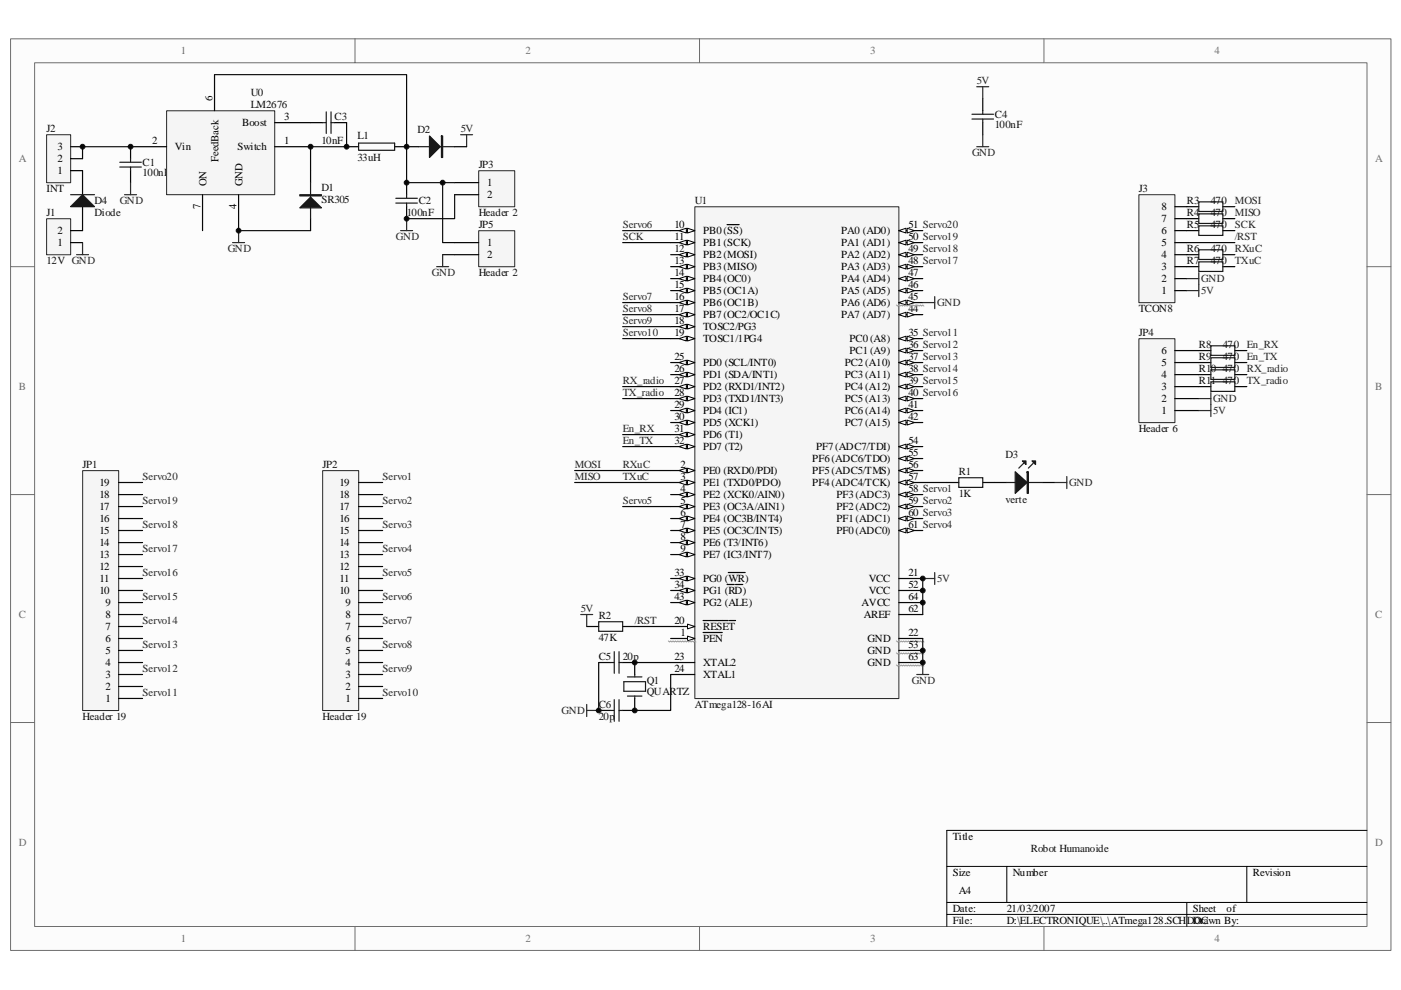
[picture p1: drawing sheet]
<svg xmlns="http://www.w3.org/2000/svg" width="297mm" height="210mm" viewBox="0 0 297 210" stroke-linecap="round" stroke-linejoin="round" font-family="sans-serif">
<path d="M2.3 8.3h292.6v193.3h-292.6z" fill="#fcfcfc"/>
<path d="M2.2 8.2h292.7v193.4h-292.7z" fill="none" stroke="#6e6e6e" stroke-width=".21"/>
<path d="M7.4 13.3h282.4v183.2h-282.4z" fill="#fcfcfc"/>
<g fill="none" stroke="#6e6e6e" stroke-width=".21">
<path d="M7.3 13.3h282.5v183.2h-282.5zM75.3 8.2v5.1M148.3 8.2v5.1M221.3 8.2v5.1M2.2 56.6h5.1M289.8 56.6h5.1M2.2 104.9h5.1M289.8 104.9h5.1M2.2 153.2h5.1M289.8 153.2h5.1M75.3 196.5v5.1M148.3 196.5v5.1"/>
<path d="M221.3 196.5v5.1"/>
</g>
<path d="M289.8 176.1h-89.1v20.4M200.7 183.8h89.1M200.7 191.4h89.1M200.7 194h89.1M213.5 183.8v7.6M251.6 191.4v5.1M264.3 183.8v7.6" fill="none" stroke="#000" stroke-width=".21"/>
<path d="M27.7 31.1v2.6M27.7 36.2v2.5M86.2 38.7v2.6M208.4 20.9v2.6M208.4 26v2.6M86.2 43.8v2.6M210.9 102.3h2.6M221.1 102.3h2.5" fill="none" stroke="#000" stroke-width=".25"/>
<g fill="none" stroke="#1c1c1c" stroke-width=".25">
<path d="M25.4 34.4h4.6M25.4 35.4h4.6M27.7 33.7v.7M27.7 35.4v.8M206.1 24.2h4.5M206.1 25.3h4.5M208.4 23.5v.7M208.4 25.3v.7M83.9 42.1h4.6M83.9 43.1h4.6M86.2 41.3v.8M86.2 43.1v.7"/>
<path d="M217 98.3l-1 1M219.1 98.3l-1.1 1M213.5 102.3h7.6"/>
</g>
<g fill="#1c1c1c" stroke="#1c1c1c" stroke-width=".25">
<path d="M215.2 100.1l2.6 2.2-2.6 2.3z"/>
<path d="M218.8 97.8h.8v.7z"/>
<path d="M216.8 97.8h.7v.7z"/>
<path d="M217.8 100.1h.2v4.5h-.2z" fill-rule="evenodd"/>
</g>
<g fill="none" stroke="#262626" stroke-width=".25">
<path d="M207.1 18.4h2.5M208.4 18.4v2.5M27.7 38.7v2.6M97.7 28.6h2.5M98.9 28.6v2.5M207.1 31.1h2.5M208.4 28.6v2.5M26.4 41.3h2.6M49.3 51.5h2.6M50.6 48.9v2.6M84.9 48.9h2.6M86.2 46.4v2.5"/>
<path d="M223.6 102.3h2.6M226.2 101.1v2.5"/>
</g>
<path d="M35.3 23.5h22.9v17.8h-22.9z" fill="#f5f5f5"/>
<path d="M35.3 23.5h22.9v17.8h-22.9z" fill="none" stroke="#262626" stroke-width=".21"/>
<g fill="none" stroke="#000" stroke-width=".25">
<path d="M45.5 15.8v7.7M27.7 31.1h7.6M58.2 31.1h7.6M58.2 26h10.2M65.8 36.2v2.5M70.9 26h2.6M73.5 31.1h2.5M83.7 31.1h5M96.4 31.1h2.5M42.9 41.3v7.6M50.6 41.3v7.6M65.8 46.4v2.5"/>
<path d="M200.7 102.3h2.6M208.4 102.3h2.5M126.9 140.5h2.6M126.9 150.7h2.6M132 140.5h2.6v2.6M134.6 148.1v2.6h-2.6"/>
</g>
<g fill="none" stroke="#1c1c1c" stroke-width=".25">
<path d="M65.8 38.7v7.7M68.4 26h.8M69.2 23.7v4.6M70.2 26h.7M70.2 23.7v4.6M76 30.4h7.7v1.5h-7.7zM88.7 31.1h7.7M203.3 101.3h5.1v2.1h-5.1zM130.2 138.2v4.6M131.3 138.2v4.6M129.5 140.5h.7M129.5 150.7h.7"/>
<path d="M130.2 148.4v4.6M131.3 148.4v4.6M131.3 140.5h.7M131.3 150.7h.7M132.3 144.6h4.6v2h-4.6zM133 147.6h3.1M133 143.6h3.1M134.6 143.1v.5M134.6 147.6v.5"/>
</g>
<g fill="#1c1c1c" stroke="#1c1c1c" stroke-width=".25">
<path d="M63.6 44.1l2.2-2.3 2.4 2.3z"/>
<path d="M91.1 28.8l2.2 2.3-2.2 2.3z"/>
<path d="M63.6 41.3h4.6v.3h-4.6z" fill-rule="evenodd"/>
<path d="M93.6 28.8h.2v4.6h-.2z" fill-rule="evenodd"/>
</g>
<path d="M73.5 26v5.1h-7.7v5.1M50.6 48.9h15.2M132 48.9h10.2M132 64.2h10.2M132 66.7h10.2M132 107.4h10.2" fill="none" stroke="#0e0e0e" stroke-width=".25"/>
<path d="M124.4 149.4v2.6M124.4 150.7h2.5" fill="none" stroke="#262626" stroke-width=".25"/>
<path d="M9.9 46.4h5.1v7.6h-5.1z" fill="#f5f5f5"/>
<path d="M9.9 46.4h5.1v7.6h-5.1z" fill="none" stroke="#262626" stroke-width=".21"/>
<path d="M17.5 36.2v5.1M15 51.5h2.5M17.5 43.8v5.1h-2.5" fill="none" stroke="#000" stroke-width=".25"/>
<path d="M16.2 54h2.6M17.5 51.5v2.5" fill="none" stroke="#262626" stroke-width=".25"/>
<path d="M15 43.8l2.5-2.5 2.5 2.5z" fill="#1c1c1c" stroke="#1c1c1c" stroke-width=".25"/>
<path d="M15 41.3h5" fill="none" stroke="#1c1c1c" stroke-width=".25"/>
<path d="M9.9 28.6h5.1v10.2h-5.1z" fill="#f5f5f5"/>
<path d="M9.9 28.6h5.1v10.2h-5.1z" fill="none" stroke="#262626" stroke-width=".21"/>
<path d="M15 36.2h2.5M15 33.7h2.5M15 31.1h2.5" fill="none" stroke="#000" stroke-width=".25"/>
<path d="M27.7 31.1h-10.2v2.6" fill="none" stroke="#0e0e0e" stroke-width=".25"/>
<path d="M17.5 99.8h7.7v50.9h-7.7z" fill="#f5f5f5"/>
<path d="M17.5 99.8h7.7v50.9h-7.7z" fill="none" stroke="#262626" stroke-width=".21"/>
<g fill="none" stroke="#000" stroke-width=".25">
<path d="M25.1 117.6h5.1M25.1 115.1h5.1M25.1 112.5h5.1M25.1 110h5.1M25.1 107.4h5.1M25.1 104.9h5.1M25.1 102.3h5.1M25.1 138h5.1M25.1 135.4h5.1M25.1 132.9h5.1M25.1 130.3h5.1M25.1 127.8h5.1"/>
<path d="M25.1 125.2h5.1M25.1 122.7h5.1M25.1 120.2h5.1M25.1 148.1h5.1M25.1 145.6h5.1M25.1 143.1h5.1M25.1 140.5h5.1"/>
</g>
<path d="M68.4 99.8h7.6v50.9h-7.6z" fill="#f5f5f5"/>
<path d="M68.4 99.8h7.6v50.9h-7.6z" fill="none" stroke="#262626" stroke-width=".21"/>
<g fill="none" stroke="#000" stroke-width=".25">
<path d="M76 117.6h5.1M76 115.1h5.1M76 112.5h5.1M76 110h5.1M76 107.4h5.1M76 104.9h5.1M76 102.3h5.1M76 138h5.1M76 135.4h5.1M76 132.9h5.1M76 130.3h5.1M76 127.8h5.1"/>
<path d="M76 125.2h5.1M76 122.7h5.1M76 120.2h5.1M76 148.1h5.1M76 145.6h5.1M76 143.1h5.1M76 140.5h5.1"/>
</g>
<path d="M101.5 36.2h7.6v7.7h-7.6z" fill="#f5f5f5"/>
<path d="M101.5 36.2h7.6v7.7h-7.6z" fill="none" stroke="#262626" stroke-width=".21"/>
<path d="M96.4 38.7h5.1M96.4 41.3h5.1" fill="none" stroke="#000" stroke-width=".25"/>
<path d="M45.5 15.8h40.7v22.9h10.2M96.4 41.3v5.1h-10.2" fill="none" stroke="#0e0e0e" stroke-width=".25"/>
<path d="M241.5 41.3h7.6v22.9h-7.6z" fill="#f5f5f5"/>
<path d="M241.5 41.3h7.6v22.9h-7.6z" fill="none" stroke="#262626" stroke-width=".21"/>
<path d="M249.1 59.1h2.5M249.1 56.6h2.5M249.1 54h2.5M249.1 51.5h2.5M249.1 48.9h2.5M249.1 46.4h2.5M249.1 43.8h2.5M249.1 61.6h2.5M124.4 132.9h2.5M132 132.9h2.6" fill="none" stroke="#000" stroke-width=".25"/>
<path d="M251.6 59.1h2.6M254.2 57.8v5.1M251.6 61.6h2.6M123.1 130.3h2.6M124.4 130.3v2.6" fill="none" stroke="#262626" stroke-width=".25"/>
<path d="M132 51.5h10.2M121.8 99.8h20.4M121.8 102.3h20.4M134.6 132.9h7.6" fill="none" stroke="#0e0e0e" stroke-width=".25"/>
<path d="M126.9 131.9h5.1v2h-5.1z" fill="none" stroke="#1c1c1c" stroke-width=".25"/>
<path d="M241.5 71.9h7.6v17.7h-7.6z" fill="#f5f5f5"/>
<path d="M241.5 71.8h7.6v17.8h-7.6z" fill="none" stroke="#262626" stroke-width=".21"/>
<path d="M249.1 79.5h5.1M249.1 76.9h5.1M249.1 74.4h5.1M249.1 87.1h5.1M249.1 84.5h5.1M249.1 82h5.1" fill="none" stroke="#000" stroke-width=".25"/>
<path d="M254.2 87.1h2.5M254.2 84.5h2.5M256.7 83.3v5" fill="none" stroke="#262626" stroke-width=".25"/>
<path d="M101.5 49h7.6v7.6h-7.6z" fill="#f5f5f5"/>
<path d="M101.5 48.9h7.6v7.7h-7.6z" fill="none" stroke="#262626" stroke-width=".21"/>
<path d="M96.4 51.5h5.1M96.4 54h5.1" fill="none" stroke="#000" stroke-width=".25"/>
<path d="M92.6 56.6h2.5M93.8 54v2.6" fill="none" stroke="#262626" stroke-width=".25"/>
<path d="M93.8 38.7v12.8h2.6M93.8 54h2.6M132 92.2h10.2M132 94.7h10.2" fill="none" stroke="#0e0e0e" stroke-width=".25"/>
<path d="M147.3 43.9h43.3v104.3h-43.3z" fill="#f5f5f5"/>
<path d="M147.3 43.9h43.3v104.3h-43.3z" fill="none" stroke="#262626" stroke-width=".21"/>
<path d="M142.2 135.4h5.1" fill="none" stroke="#000" stroke-width=".25"/>
<path d="M145.8 134.9l1.5 .5-1.5 .5z" fill="#fcfcfc" stroke="#000" stroke-width=".21"/>
<path d="M142.2 99.8h5.1M149.1 134.2h4" fill="none" stroke="#000" stroke-width=".25"/>
<path d="M141.7 135.9l.2 .3 .3-.3 .2 .3 .3-.3 .3 .3 .2-.3 .3 .3 .2-.3 .3 .3 .2-.3 .3 .3 .2-.3 .3 .3 .3-.3 .2 .3 .3-.3 .2 .3 .3-.3 .2 .3 .3-.3 .2 .3 .3-.3 .2 .3" fill="none" stroke="#9f9f9f" stroke-width=".21"/>
<g fill="#fcfcfc" stroke="#000" stroke-width=".21">
<path d="M145.8 99.3l1.5 .5-1.5 .5z"/>
<path d="M144 99.8l1.5-.5v1z"/>
</g>
<path d="M142.2 102.3h5.1" fill="none" stroke="#000" stroke-width=".25"/>
<g fill="#fcfcfc" stroke="#000" stroke-width=".21">
<path d="M145.8 101.8l1.5 .5-1.5 .6z"/>
<path d="M144 102.3l1.5-.5v1.1z"/>
</g>
<path d="M142.2 104.9h5.1" fill="none" stroke="#000" stroke-width=".25"/>
<g fill="#fcfcfc" stroke="#000" stroke-width=".21">
<path d="M145.8 104.4l1.5 .5-1.5 .5z"/>
<path d="M144 104.9l1.5-.5v1z"/>
</g>
<path d="M142.2 107.4h5.1" fill="none" stroke="#000" stroke-width=".25"/>
<g fill="#fcfcfc" stroke="#000" stroke-width=".21">
<path d="M145.8 106.9l1.5 .5-1.5 .5z"/>
<path d="M144 107.4l1.5-.5v1z"/>
</g>
<path d="M142.2 110h5.1" fill="none" stroke="#000" stroke-width=".25"/>
<g fill="#fcfcfc" stroke="#000" stroke-width=".21">
<path d="M145.8 109.5l1.5 .5-1.5 .5z"/>
<path d="M144 110l1.5-.5v1z"/>
</g>
<path d="M142.2 112.5h5.1" fill="none" stroke="#000" stroke-width=".25"/>
<g fill="#fcfcfc" stroke="#000" stroke-width=".21">
<path d="M145.8 112l1.5 .5-1.5 .5z"/>
<path d="M144 112.5l1.5-.5v1z"/>
</g>
<path d="M142.2 115.1h5.1" fill="none" stroke="#000" stroke-width=".25"/>
<g fill="#fcfcfc" stroke="#000" stroke-width=".21">
<path d="M145.8 114.6l1.5 .5-1.5 .5z"/>
<path d="M144 115.1l1.5-.5v1z"/>
</g>
<path d="M142.2 117.6h5.1" fill="none" stroke="#000" stroke-width=".25"/>
<g fill="#fcfcfc" stroke="#000" stroke-width=".21">
<path d="M145.8 117.1l1.5 .5-1.5 .5z"/>
<path d="M144 117.6l1.5-.5v1z"/>
</g>
<path d="M142.2 48.9h5.1" fill="none" stroke="#000" stroke-width=".25"/>
<g fill="#fcfcfc" stroke="#000" stroke-width=".21">
<path d="M145.8 48.4l1.5 .5-1.5 .5z"/>
<path d="M144 48.9l1.5-.5v1z"/>
</g>
<path d="M142.2 51.5h5.1M154.2 47.6h2.5" fill="none" stroke="#000" stroke-width=".25"/>
<g fill="#fcfcfc" stroke="#000" stroke-width=".21">
<path d="M145.8 50.9l1.5 .6-1.5 .5z"/>
<path d="M144 51.5l1.5-.6v1.1z"/>
</g>
<path d="M142.2 54h5.1" fill="none" stroke="#000" stroke-width=".25"/>
<g fill="#fcfcfc" stroke="#000" stroke-width=".21">
<path d="M145.8 53.5l1.5 .5-1.5 .5z"/>
<path d="M144 54l1.5-.5v1z"/>
</g>
<path d="M142.2 56.6h5.1" fill="none" stroke="#000" stroke-width=".25"/>
<g fill="#fcfcfc" stroke="#000" stroke-width=".21">
<path d="M145.8 56l1.5 .6-1.5 .5z"/>
<path d="M144 56.6l1.5-.6v1.1z"/>
</g>
<path d="M142.2 59.1h5.1" fill="none" stroke="#000" stroke-width=".25"/>
<g fill="#fcfcfc" stroke="#000" stroke-width=".21">
<path d="M145.8 58.6l1.5 .5-1.5 .5z"/>
<path d="M144 59.1l1.5-.5v1z"/>
</g>
<path d="M142.2 61.6h5.1" fill="none" stroke="#000" stroke-width=".25"/>
<g fill="#fcfcfc" stroke="#000" stroke-width=".21">
<path d="M145.8 61.1l1.5 .5-1.5 .5z"/>
<path d="M144 61.6l1.5-.5v1z"/>
</g>
<path d="M142.2 64.2h5.1" fill="none" stroke="#000" stroke-width=".25"/>
<g fill="#fcfcfc" stroke="#000" stroke-width=".21">
<path d="M145.8 63.7l1.5 .5-1.5 .5z"/>
<path d="M144 64.2l1.5-.5v1z"/>
</g>
<path d="M142.2 66.7h5.1" fill="none" stroke="#000" stroke-width=".25"/>
<g fill="#fcfcfc" stroke="#000" stroke-width=".21">
<path d="M145.8 66.2l1.5 .5-1.5 .5z"/>
<path d="M144 66.7l1.5-.5v1z"/>
</g>
<path d="M142.2 69.3h5.1" fill="none" stroke="#000" stroke-width=".25"/>
<g fill="#fcfcfc" stroke="#000" stroke-width=".21">
<path d="M145.8 68.8l1.5 .5-1.5 .5z"/>
<path d="M144 69.3l1.5-.5v1z"/>
</g>
<path d="M142.2 71.8h5.1" fill="none" stroke="#000" stroke-width=".25"/>
<g fill="#fcfcfc" stroke="#000" stroke-width=".21">
<path d="M145.8 71.3l1.5 .5-1.5 .5z"/>
<path d="M144 71.8l1.5-.5v1z"/>
</g>
<path d="M142.2 132.9h5.1" fill="none" stroke="#000" stroke-width=".25"/>
<path d="M145.8 132.4l1.5 .5-1.5 .5z" fill="#fcfcfc" stroke="#000" stroke-width=".21"/>
<path d="M142.2 76.9h5.1M149.1 131.6h5.3M154.7 131.6h1.3M190.6 122.7h5M190.6 135.4h5M142.2 140.5h5.1M142.2 143.1h5.1" fill="none" stroke="#000" stroke-width=".25"/>
<path d="M190.1 135.9l.2 .3 .3-.3 .2 .3 .3-.3 .2 .3 .3-.3 .2 .3 .3-.3 .2 .3 .3-.3 .2 .3 .3-.3 .3 .3 .2-.3 .3 .3 .2-.3 .3 .3 .2-.3 .3 .3 .2-.3 .3 .3 .2-.3 .3 .3" fill="none" stroke="#9f9f9f" stroke-width=".21"/>
<g fill="#fcfcfc" stroke="#000" stroke-width=".21">
<path d="M145.8 76.4l1.5 .5-1.5 .5z"/>
<path d="M144 76.9l1.5-.5v1z"/>
</g>
<path d="M142.2 79.5h5.1" fill="none" stroke="#000" stroke-width=".25"/>
<g fill="#fcfcfc" stroke="#000" stroke-width=".21">
<path d="M145.8 79l1.5 .5-1.5 .5z"/>
<path d="M144 79.5l1.5-.5v1z"/>
</g>
<path d="M142.2 82h5.1" fill="none" stroke="#000" stroke-width=".25"/>
<g fill="#fcfcfc" stroke="#000" stroke-width=".21">
<path d="M145.8 81.5l1.5 .5-1.5 .5z"/>
<path d="M144 82l1.5-.5v1z"/>
</g>
<path d="M142.2 84.5h5.1" fill="none" stroke="#000" stroke-width=".25"/>
<g fill="#fcfcfc" stroke="#000" stroke-width=".21">
<path d="M145.8 84l1.5 .5-1.5 .5z"/>
<path d="M144 84.5l1.5-.5v1z"/>
</g>
<path d="M142.2 87.1h5.1" fill="none" stroke="#000" stroke-width=".25"/>
<g fill="#fcfcfc" stroke="#000" stroke-width=".21">
<path d="M145.8 86.6l1.5 .5-1.5 .5z"/>
<path d="M144 87.1l1.5-.5v1z"/>
</g>
<path d="M142.2 89.6h5.1" fill="none" stroke="#000" stroke-width=".25"/>
<g fill="#fcfcfc" stroke="#000" stroke-width=".21">
<path d="M145.8 89.1l1.5 .5-1.5 .5z"/>
<path d="M144 89.6l1.5-.5v1z"/>
</g>
<path d="M142.2 92.2h5.1" fill="none" stroke="#000" stroke-width=".25"/>
<g fill="#fcfcfc" stroke="#000" stroke-width=".21">
<path d="M145.8 91.7l1.5 .5-1.5 .5z"/>
<path d="M144 92.2l1.5-.5v1z"/>
</g>
<path d="M142.2 94.7h5.1" fill="none" stroke="#000" stroke-width=".25"/>
<g fill="#fcfcfc" stroke="#000" stroke-width=".21">
<path d="M145.8 94.2l1.5 .5-1.5 .5z"/>
<path d="M144 94.7l1.5-.5v1z"/>
</g>
<path d="M142.2 122.7h5.1" fill="none" stroke="#000" stroke-width=".25"/>
<g fill="#fcfcfc" stroke="#000" stroke-width=".21">
<path d="M145.8 122.2l1.5 .5-1.5 .5z"/>
<path d="M144 122.7l1.5-.5v1z"/>
</g>
<path d="M142.2 125.2h5.1M154.4 121.4h3.6" fill="none" stroke="#000" stroke-width=".25"/>
<g fill="#fcfcfc" stroke="#000" stroke-width=".21">
<path d="M145.8 124.7l1.5 .5-1.5 .6z"/>
<path d="M144 125.2l1.5-.5v1.1z"/>
</g>
<path d="M190.6 71.8h5M154.2 124h1.5M156 124h1.5" fill="none" stroke="#000" stroke-width=".25"/>
<g fill="#fcfcfc" stroke="#000" stroke-width=".21">
<path d="M190.6 71.8l1.5-.5v1z"/>
<path d="M192.3 71.3l1.6 .5-1.6 .5z"/>
</g>
<path d="M190.6 74.4h5" fill="none" stroke="#000" stroke-width=".25"/>
<g fill="#fcfcfc" stroke="#000" stroke-width=".21">
<path d="M190.6 74.4l1.5-.5v1z"/>
<path d="M192.3 73.9l1.6 .5-1.6 .5z"/>
</g>
<path d="M190.6 76.9h5" fill="none" stroke="#000" stroke-width=".25"/>
<g fill="#fcfcfc" stroke="#000" stroke-width=".21">
<path d="M190.6 76.9l1.5-.5v1z"/>
<path d="M192.3 76.4l1.6 .5-1.6 .5z"/>
</g>
<path d="M190.6 79.5h5" fill="none" stroke="#000" stroke-width=".25"/>
<g fill="#fcfcfc" stroke="#000" stroke-width=".21">
<path d="M190.6 79.5l1.5-.5v1z"/>
<path d="M192.3 79l1.6 .5-1.6 .5z"/>
</g>
<path d="M190.6 82h5" fill="none" stroke="#000" stroke-width=".25"/>
<g fill="#fcfcfc" stroke="#000" stroke-width=".21">
<path d="M190.6 82l1.5-.5v1z"/>
<path d="M192.3 81.5l1.6 .5-1.6 .5z"/>
</g>
<path d="M190.6 84.5h5" fill="none" stroke="#000" stroke-width=".25"/>
<g fill="#fcfcfc" stroke="#000" stroke-width=".21">
<path d="M190.6 84.5l1.5-.5v1z"/>
<path d="M192.3 84l1.6 .5-1.6 .5z"/>
</g>
<path d="M190.6 87.1h5" fill="none" stroke="#000" stroke-width=".25"/>
<g fill="#fcfcfc" stroke="#000" stroke-width=".21">
<path d="M190.6 87.1l1.5-.5v1z"/>
<path d="M192.3 86.6l1.6 .5-1.6 .5z"/>
</g>
<path d="M190.6 89.6h5" fill="none" stroke="#000" stroke-width=".25"/>
<g fill="#fcfcfc" stroke="#000" stroke-width=".21">
<path d="M190.6 89.6l1.5-.5v1z"/>
<path d="M192.3 89.1l1.6 .5-1.6 .5z"/>
</g>
<path d="M142.2 127.8h5.1" fill="none" stroke="#000" stroke-width=".25"/>
<g fill="#fcfcfc" stroke="#000" stroke-width=".21">
<path d="M145.8 127.3l1.5 .5-1.5 .5z"/>
<path d="M144 127.8l1.5-.5v1z"/>
</g>
<path d="M190.6 66.7h5" fill="none" stroke="#000" stroke-width=".25"/>
<g fill="#fcfcfc" stroke="#000" stroke-width=".21">
<path d="M190.6 66.7l1.5-.5v1z"/>
<path d="M192.3 66.2l1.6 .5-1.6 .5z"/>
</g>
<path d="M190.6 64.2h5" fill="none" stroke="#000" stroke-width=".25"/>
<g fill="#fcfcfc" stroke="#000" stroke-width=".21">
<path d="M190.6 64.2l1.5-.5v1z"/>
<path d="M192.3 63.7l1.6 .5-1.6 .5z"/>
</g>
<path d="M190.1 64.7l.2 .2 .3-.2 .2 .2 .3-.2 .2 .2 .3-.2 .2 .2 .3-.2 .2 .2 .3-.2 .2 .2 .3-.2 .3 .2 .2-.2 .3 .2 .2-.2 .3 .2 .2-.2 .3 .2 .2-.2 .3 .2 .2-.2 .3 .2" fill="none" stroke="#9f9f9f" stroke-width=".21"/>
<path d="M190.6 61.6h5" fill="none" stroke="#000" stroke-width=".25"/>
<g fill="#fcfcfc" stroke="#000" stroke-width=".21">
<path d="M190.6 61.6l1.5-.5v1z"/>
<path d="M192.3 61.1l1.6 .5-1.6 .5z"/>
</g>
<path d="M190.6 59.1h5" fill="none" stroke="#000" stroke-width=".25"/>
<g fill="#fcfcfc" stroke="#000" stroke-width=".21">
<path d="M190.6 59.1l1.5-.5v1z"/>
<path d="M192.3 58.6l1.6 .5-1.6 .5z"/>
</g>
<path d="M190.6 56.6h5" fill="none" stroke="#000" stroke-width=".25"/>
<g fill="#fcfcfc" stroke="#000" stroke-width=".21">
<path d="M190.6 56.6l1.5-.6v1.1z"/>
<path d="M192.3 56l1.6 .6-1.6 .5z"/>
</g>
<path d="M190.6 54h5" fill="none" stroke="#000" stroke-width=".25"/>
<g fill="#fcfcfc" stroke="#000" stroke-width=".21">
<path d="M190.6 54l1.5-.5v1z"/>
<path d="M192.3 53.5l1.6 .5-1.6 .5z"/>
</g>
<path d="M190.6 51.5h5" fill="none" stroke="#000" stroke-width=".25"/>
<g fill="#fcfcfc" stroke="#000" stroke-width=".21">
<path d="M190.6 51.5l1.5-.6v1.1z"/>
<path d="M192.3 50.9l1.6 .6-1.6 .5z"/>
</g>
<path d="M190.6 48.9h5" fill="none" stroke="#000" stroke-width=".25"/>
<g fill="#fcfcfc" stroke="#000" stroke-width=".21">
<path d="M190.6 48.9l1.5-.5v1z"/>
<path d="M192.3 48.4l1.6 .5-1.6 .5z"/>
</g>
<path d="M190.6 94.7h5M190.6 125.2h5M190.6 138h5" fill="none" stroke="#000" stroke-width=".25"/>
<path d="M190.1 138.5l.2 .2 .3-.2 .2 .2 .3-.2 .2 .2 .3-.2 .2 .2 .3-.2 .2 .2 .3-.2 .2 .2 .3-.2 .3 .2 .2-.2 .3 .2 .2-.2 .3 .2 .2-.2 .3 .2 .2-.2 .3 .2 .2-.2 .3 .2" fill="none" stroke="#9f9f9f" stroke-width=".21"/>
<g fill="#fcfcfc" stroke="#000" stroke-width=".21">
<path d="M190.6 94.7l1.5-.5v1z"/>
<path d="M192.3 94.2l1.6 .5-1.6 .5z"/>
</g>
<path d="M190.6 97.3h5" fill="none" stroke="#000" stroke-width=".25"/>
<g fill="#fcfcfc" stroke="#000" stroke-width=".21">
<path d="M190.6 97.3l1.5-.5v1z"/>
<path d="M192.3 96.8l1.6 .5-1.6 .5z"/>
</g>
<path d="M190.6 99.8h5" fill="none" stroke="#000" stroke-width=".25"/>
<g fill="#fcfcfc" stroke="#000" stroke-width=".21">
<path d="M190.6 99.8l1.5-.5v1z"/>
<path d="M192.3 99.3l1.6 .5-1.6 .5z"/>
</g>
<path d="M190.6 102.3h5" fill="none" stroke="#000" stroke-width=".25"/>
<g fill="#fcfcfc" stroke="#000" stroke-width=".21">
<path d="M190.6 102.3l1.5-.5v1.1z"/>
<path d="M192.3 101.8l1.6 .5-1.6 .6z"/>
</g>
<path d="M190.6 104.9h5" fill="none" stroke="#000" stroke-width=".25"/>
<g fill="#fcfcfc" stroke="#000" stroke-width=".21">
<path d="M190.6 104.9l1.5-.5v1z"/>
<path d="M192.3 104.4l1.6 .5-1.6 .5z"/>
</g>
<path d="M190.6 107.4h5" fill="none" stroke="#000" stroke-width=".25"/>
<g fill="#fcfcfc" stroke="#000" stroke-width=".21">
<path d="M190.6 107.4l1.5-.5v1z"/>
<path d="M192.3 106.9l1.6 .5-1.6 .5z"/>
</g>
<path d="M190.6 110h5" fill="none" stroke="#000" stroke-width=".25"/>
<g fill="#fcfcfc" stroke="#000" stroke-width=".21">
<path d="M190.6 110l1.5-.5v1z"/>
<path d="M192.3 109.5l1.6 .5-1.6 .5z"/>
</g>
<path d="M190.6 112.5h5" fill="none" stroke="#000" stroke-width=".25"/>
<g fill="#fcfcfc" stroke="#000" stroke-width=".21">
<path d="M190.6 112.5l1.5-.5v1z"/>
<path d="M192.3 112l1.6 .5-1.6 .5z"/>
</g>
<g fill="none" stroke="#000" stroke-width=".25">
<path d="M251.6 43.8h2.6M251.6 46.4h2.6M251.6 48.9h2.6M251.6 54h2.6M251.6 56.6h2.6M259.3 43.8h2.5M259.3 46.4h2.5M259.3 48.9h2.5M259.3 54h2.5M259.3 56.6h2.5M254.2 74.4h2.5M254.2 76.9h2.5"/>
<path d="M254.2 79.5h2.5M261.8 74.4h2.5M261.8 76.9h2.5M261.8 79.5h2.5M254.2 82h2.5M261.8 82h2.5M190.6 130.3h5M190.6 127.8h5M190.6 140.5h5"/>
</g>
<path d="M190.1 141l.2 .3 .3-.3 .2 .3 .3-.3 .2 .3 .3-.3 .2 .3 .3-.3 .2 .3 .3-.3 .2 .3 .3-.3 .3 .3 .2-.3 .3 .3 .2-.3 .3 .3 .2-.3 .3 .3 .2-.3 .3 .3 .2-.3 .3 .3" fill="none" stroke="#9f9f9f" stroke-width=".21"/>
<path d="M251.6 51.5h10.2M132 69.3h10.2M132 71.8h10.2M132 82h10.2M132 84.5h10.2M195.6 102.3h5.1M195.6 122.7v7.6M195.6 135.4v5.1M126.9 140.5v10.2M134.6 140.5h7.6M142.2 143.1v7.6h-7.6" fill="none" stroke="#0e0e0e" stroke-width=".25"/>
<path d="M195.6 64.2h2.6M198.2 62.9v2.6M195.6 122.7h2.6M198.2 121.4v2.6M194.4 143.1h2.5M195.6 140.5v2.6" fill="none" stroke="#262626" stroke-width=".25"/>
<path d="M254.2 42.8h5.1v2.1h-5.1zM254.2 45.4h5.1v2h-5.1zM254.2 47.9h5.1v2h-5.1zM254.2 53h5.1v2h-5.1zM254.2 55.5h5.1v2.1h-5.1zM256.7 73.3h5.1v2.1h-5.1zM256.7 75.9h5.1v2h-5.1zM256.7 78.4h5.1v2.1h-5.1zM256.7 81h5.1v2h-5.1z" fill="none" stroke="#1c1c1c" stroke-width=".25"/>
<g fill="#0e0e0e" stroke="#0e0e0e" stroke-width=".21">
<circle cx="17.5" cy="31.1" r=".51"/>
<circle cx="27.7" cy="31.1" r=".51"/>
<circle cx="50.6" cy="48.9" r=".51"/>
<circle cx="65.8" cy="31.1" r=".51"/>
<circle cx="73.5" cy="31.1" r=".51"/>
<circle cx="86.2" cy="46.4" r=".51"/>
<circle cx="86.2" cy="38.7" r=".51"/>
<circle cx="86.2" cy="31.1" r=".51"/>
<circle cx="93.8" cy="38.7" r=".51"/>
<circle cx="126.9" cy="150.7" r=".51"/>
<circle cx="134.6" cy="150.7" r=".51"/>
<circle cx="134.6" cy="140.5" r=".51"/>
<circle cx="195.6" cy="140.5" r=".51"/>
<circle cx="195.6" cy="138" r=".51"/>
<circle cx="195.6" cy="127.8" r=".51"/>
<circle cx="195.6" cy="125.2" r=".51"/>
<circle cx="195.6" cy="122.7" r=".51"/>
</g>
<g font-size="2.3" fill="#706f64">
<text x="38.4" y="11.5">1</text>
<text x="111.4" y="11.5">2</text>
<text x="184.5" y="11.5">3</text>
<text x="257.5" y="11.5">4</text>
<text x="4" y="34.4">A</text>
<text x="291.6" y="34.4">A</text>
<text x="4" y="82.7">B</text>
<text x="291.6" y="82.7">B</text>
<text x="4" y="131">C</text>
<text x="291.6" y="131">C</text>
<text x="4" y="179.4">D</text>
<text x="291.6" y="179.4">D</text>
<text x="38.4" y="199.7">1</text>
<text x="111.4" y="199.7">2</text>
<text x="184.5" y="199.7">3</text>
<text x="257.5" y="199.7">4</text>
</g>
<g font-size="2.3" fill="#262626">
<text x="207.1" y="17.8">5V</text>
<text x="97.7" y="28">5V</text>
<text x="206.1" y="33.1">GND</text>
<text x="25.4" y="43.3">GND</text>
<text x="261.8" y="43.3">MOSI</text>
<text x="261.8" y="45.8">MISO</text>
<text x="48.3" y="53.4">GND</text>
<text x="83.9" y="50.9">GND</text>
<text x="132" y="48.3">Servo6</text>
<text x="132" y="50.9">SCK</text>
<text x="261.8" y="53.4">RXuC</text>
<text x="261.8" y="50.9">/RST</text>
<text x="261.8" y="48.3">SCK</text>
<text x="91.6" y="58.5">GND</text>
<text x="254.7" y="59.8">GND</text>
<text x="261.8" y="56">TXuC</text>
<text x="132" y="63.6">Servo7</text>
<text x="198.7" y="64.9">GND</text>
<text x="254.7" y="62.4">5V</text>
<text x="132" y="66.2">Servo8</text>
<text x="132" y="68.7">Servo9</text>
<text x="132" y="71.2">Servo10</text>
<text x="264.4" y="76.3">En_TX</text>
<text x="264.4" y="73.8">En_RX</text>
<text x="132" y="84">TX_radio</text>
<text x="132" y="81.4">RX_radio</text>
<text x="264.4" y="81.4">TX_radio</text>
<text x="264.4" y="78.9">RX_radio</text>
<text x="257.2" y="87.8">5V</text>
<text x="257.2" y="85.2">GND</text>
<text x="132" y="94.1">En_TX</text>
<text x="132" y="91.6">En_RX</text>
<text x="30.2" y="101.8">Servo20</text>
<text x="81.1" y="101.8">Servo1</text>
<text x="121.9" y="99.3">MOSI</text>
<text x="121.9" y="101.8">MISO</text>
<text x="132" y="99.3">RXuC</text>
<text x="132" y="101.8">TXuC</text>
<text x="30.2" y="106.9">Servo19</text>
<text x="81.1" y="106.9">Servo2</text>
<text x="132" y="106.9">Servo5</text>
<text x="226.7" y="103.1">GND</text>
<text x="30.2" y="112">Servo18</text>
<text x="81.1" y="112">Servo3</text>
<text x="30.2" y="117.1">Servo17</text>
<text x="81.1" y="117.1">Servo4</text>
<text x="30.2" y="122.1">Servo16</text>
<text x="81.1" y="122.1">Servo5</text>
<text x="198.7" y="123.4">5V</text>
<text x="30.2" y="127.2">Servo15</text>
<text x="81.1" y="127.2">Servo6</text>
<text x="123.1" y="129.8">5V</text>
<text x="30.2" y="137.4">Servo13</text>
<text x="30.2" y="132.3">Servo14</text>
<text x="81.1" y="132.3">Servo7</text>
<text x="81.1" y="137.4">Servo8</text>
<text x="134.6" y="132.3">/RST</text>
<text x="30.2" y="142.5">Servo12</text>
<text x="81.1" y="142.5">Servo9</text>
<text x="30.2" y="147.6">Servo11</text>
<text x="81.1" y="147.6">Servo10</text>
<text x="193.4" y="145">GND</text>
<text x="119.1" y="151.4">GND</text>
</g>
<g font-size="2.3">
<text x="45.1" y="21.4" transform="rotate(-90 45.1 21.4)">6</text>
<text x="51.3" y="26.7">Boost</text>
<text x="60.3" y="25.5">3</text>
<text x="12.2" y="34.4">2</text>
<text x="12.2" y="31.8">3</text>
<text x="32.3" y="30.5">2</text>
<text x="37.1" y="31.8">Vin</text>
<text x="46.3" y="34.4" transform="rotate(-90 46.3 34.4)">FeedBack</text>
<text x="50.3" y="31.8">Switch</text>
<text x="60.3" y="30.5">1</text>
<text x="12.2" y="36.9">1</text>
<text x="43.8" y="39.5" transform="rotate(-90 43.8 39.5)">ON</text>
<text x="51.4" y="39.5" transform="rotate(-90 51.4 39.5)">GND</text>
<text x="103.3" y="39.5">1</text>
<text x="103.3" y="42">2</text>
<text x="42.5" y="44.3" transform="rotate(-90 42.5 44.3)">7</text>
<text x="50.1" y="44.3" transform="rotate(-90 50.1 44.3)">4</text>
<text x="246.3" y="47.1">7</text>
<text x="246.3" y="44.5">8</text>
<text x="12.2" y="52.2">1</text>
<text x="12.2" y="49.6">2</text>
<text x="103.3" y="52.2">1</text>
<text x="143" y="48.3">10</text>
<text x="143" y="50.9">11</text>
<text x="143" y="53.4">12</text>
<text x="149.1" y="49.6">PB0 (SS)</text>
<text x="149.1" y="52.2">PB1 (SCK)</text>
<text x="178.3" y="52.2">PA1 (AD1)</text>
<text x="178.3" y="49.6">PA0 (AD0)</text>
<text x="192.6" y="53.4">49 Servo18</text>
<text x="192.6" y="50.9">50 Servo19</text>
<text x="192.6" y="48.3">51 Servo20</text>
<text x="246.3" y="52.2">5</text>
<text x="246.3" y="49.6">6</text>
<text x="103.3" y="54.7">2</text>
<text x="143" y="56">13</text>
<text x="143" y="58.5">14</text>
<text x="149.1" y="54.7">PB2 (MOSI)</text>
<text x="149.1" y="57.3">PB3 (MISO)</text>
<text x="149.1" y="59.8">PB4 (OC0)</text>
<text x="178.3" y="59.8">PA4 (AD4)</text>
<text x="178.3" y="57.3">PA3 (AD3)</text>
<text x="178.3" y="54.7">PA2 (AD2)</text>
<text x="192.6" y="58.5">47</text>
<text x="192.6" y="56">48 Servo17</text>
<text x="246.3" y="59.8">2</text>
<text x="246.3" y="57.3">3</text>
<text x="246.3" y="54.7">4</text>
<text x="143" y="61.1">15</text>
<text x="143" y="63.6">16</text>
<text x="149.1" y="62.4">PB5 (OC1A)</text>
<text x="149.1" y="64.9">PB6 (OC1B)</text>
<text x="178.3" y="64.9">PA6 (AD6)</text>
<text x="178.3" y="62.4">PA5 (AD5)</text>
<text x="192.6" y="63.6">45</text>
<text x="192.6" y="61.1">46</text>
<text x="246.3" y="62.4">1</text>
<text x="143" y="66.2">17</text>
<text x="143" y="68.7">18</text>
<text x="143" y="71.2">19</text>
<text x="149.1" y="67.4">PB7 (OC2/OC1C)</text>
<text x="149.1" y="70">TOSC2/PG3</text>
<text x="178.3" y="67.4">PA7 (AD7)</text>
<text x="192.6" y="71.2">35 Servo11</text>
<text x="192.6" y="66.2">44</text>
<text x="143" y="76.3">25</text>
<text x="149.1" y="72.5">TOSC1/1PG4</text>
<text x="149.1" y="77.6">PD0 (SCL/INT0)</text>
<text x="179.1" y="77.6">PC2 (A10)</text>
<text x="180.1" y="72.5">PC0 (A8)</text>
<text x="180.1" y="75.1">PC1 (A9)</text>
<text x="192.6" y="76.3">37 Servo13</text>
<text x="192.6" y="73.8">36 Servo12</text>
<text x="246.3" y="77.6">5</text>
<text x="246.3" y="75.1">6</text>
<text x="143" y="78.9">26</text>
<text x="143" y="81.4">27</text>
<text x="143" y="84">28</text>
<text x="149.1" y="80.2">PD1 (SDA/INT1)</text>
<text x="149.1" y="82.7">PD2 (RXD1/INT2)</text>
<text x="179.1" y="80.2">PC3 (A11)</text>
<text x="179.1" y="82.7">PC4 (A12)</text>
<text x="192.6" y="78.9">38 Servo14</text>
<text x="192.6" y="81.4">39 Servo15</text>
<text x="192.6" y="84">40 Servo16</text>
<text x="246.3" y="82.7">3</text>
<text x="246.3" y="80.2">4</text>
<text x="143" y="86.5">29</text>
<text x="143" y="89.1">30</text>
<text x="149.1" y="85.2">PD3 (TXD1/INT3)</text>
<text x="149.1" y="87.8">PD4 (IC1)</text>
<text x="179.1" y="85.2">PC5 (A13)</text>
<text x="179.1" y="87.8">PC6 (A14)</text>
<text x="192.6" y="86.5">41</text>
<text x="192.6" y="89.1">42</text>
<text x="246.3" y="87.8">1</text>
<text x="246.3" y="85.2">2</text>
<text x="143" y="91.6">31</text>
<text x="143" y="94.1">32</text>
<text x="149.1" y="90.3">PD5 (XCK1)</text>
<text x="149.1" y="92.9">PD6 (T1)</text>
<text x="149.1" y="95.4">PD7 (T2)</text>
<text x="173" y="95.4">PF7 (ADC7/TDI)</text>
<text x="179.1" y="90.3">PC7 (A15)</text>
<text x="192.6" y="94.1">54</text>
<text x="144.2" y="99.3">2</text>
<text x="144.2" y="101.8">3</text>
<text x="149.1" y="100.5">PE0 (RXD0/PDI)</text>
<text x="172.2" y="98">PF6 (ADC6/TDO)</text>
<text x="172.2" y="100.5">PF5 (ADC5/TMS)</text>
<text x="192.6" y="96.7">55</text>
<text x="192.6" y="99.3">56</text>
<text x="192.6" y="101.8">57</text>
<text x="21.1" y="105.6">18</text>
<text x="21.1" y="103.1">19</text>
<text x="72" y="105.6">18</text>
<text x="72" y="103.1">19</text>
<text x="144.2" y="104.3">4</text>
<text x="144.2" y="106.9">5</text>
<text x="149.1" y="103.1">PE1 (TXD0/PDO)</text>
<text x="149.1" y="105.6">PE2 (XCK0/AIN0)</text>
<text x="172.2" y="103.1">PF4 (ADC4/TCK)</text>
<text x="177.3" y="105.6">PF3 (ADC3)</text>
<text x="192.6" y="104.3">58 Servo1</text>
<text x="192.6" y="106.9">59 Servo2</text>
<text x="21.1" y="113.2">15</text>
<text x="21.1" y="110.7">16</text>
<text x="21.1" y="108.1">17</text>
<text x="72" y="113.2">15</text>
<text x="72" y="110.7">16</text>
<text x="72" y="108.1">17</text>
<text x="144.2" y="109.4">6</text>
<text x="144.2" y="112">7</text>
<text x="149.1" y="108.1">PE3 (OC3A/AIN1)</text>
<text x="149.1" y="110.7">PE4 (OC3B/INT4)</text>
<text x="149.1" y="113.2">PE5 (OC3C/INT5)</text>
<text x="177.3" y="108.1">PF2 (ADC2)</text>
<text x="177.3" y="110.7">PF1 (ADC1)</text>
<text x="177.3" y="113.2">PF0 (ADC0)</text>
<text x="192.6" y="109.4">60 Servo3</text>
<text x="192.6" y="112">61 Servo4</text>
<text x="21.1" y="118.3">13</text>
<text x="21.1" y="115.8">14</text>
<text x="72" y="118.3">13</text>
<text x="72" y="115.8">14</text>
<text x="144.2" y="114.5">8</text>
<text x="144.2" y="117.1">9</text>
<text x="149.1" y="115.8">PE6 (T3/INT6)</text>
<text x="149.1" y="118.3">PE7 (IC3/INT7)</text>
<text x="21.1" y="126">10</text>
<text x="21.1" y="123.4">11</text>
<text x="21.1" y="120.9">12</text>
<text x="72" y="126">10</text>
<text x="72" y="123.4">11</text>
<text x="72" y="120.9">12</text>
<text x="143" y="122.1">33</text>
<text x="143" y="124.7">34</text>
<text x="149.1" y="123.4">PG0 (WR)</text>
<text x="149.1" y="126">PG1 (RD)</text>
<text x="184.2" y="123.4">VCC</text>
<text x="184.2" y="126">VCC</text>
<text x="192.6" y="122.1">21</text>
<text x="192.6" y="124.7">52</text>
<text x="22.3" y="131">8</text>
<text x="22.3" y="128.5">9</text>
<text x="73.2" y="131">8</text>
<text x="73.2" y="128.5">9</text>
<text x="143" y="127.2">43</text>
<text x="149.1" y="128.5">PG2 (ALE)</text>
<text x="182.7" y="128.5">AVCC</text>
<text x="183.2" y="131">AREF</text>
<text x="192.6" y="129.8">62</text>
<text x="192.6" y="127.2">64</text>
<text x="22.3" y="136.1">6</text>
<text x="22.3" y="133.6">7</text>
<text x="73.2" y="136.1">6</text>
<text x="73.2" y="133.6">7</text>
<text x="143" y="132.3">20</text>
<text x="144.2" y="134.9">1</text>
<text x="149.1" y="136.1">PEN</text>
<text x="149.1" y="133.6">RESET</text>
<text x="184" y="136.1">GND</text>
<text x="192.6" y="134.9">22</text>
<text x="192.6" y="137.4">53</text>
<text x="22.3" y="143.8">3</text>
<text x="22.3" y="141.2">4</text>
<text x="22.3" y="138.7">5</text>
<text x="73.2" y="143.8">3</text>
<text x="73.2" y="141.2">4</text>
<text x="73.2" y="138.7">5</text>
<text x="143" y="140">23</text>
<text x="143" y="142.5">24</text>
<text x="149.1" y="141.2">XTAL2</text>
<text x="149.1" y="143.8">XTAL1</text>
<text x="184" y="138.7">GND</text>
<text x="184" y="141.2">GND</text>
<text x="192.6" y="140">63</text>
<text x="22.3" y="148.9">1</text>
<text x="22.3" y="146.3">2</text>
<text x="73.2" y="148.9">1</text>
<text x="73.2" y="146.3">2</text>
<text x="202" y="178.1">Title</text>
<text x="202" y="185.8">Size</text>
<text x="214.7" y="185.8">Number</text>
<text x="265.6" y="185.8">Revision</text>
<text x="203.3" y="189.6">A4</text>
<text x="202" y="193.4">Date:</text>
<text x="202" y="195.9">File:</text>
<text x="213.5" y="193.4">21/03/2007</text>
<text x="213.5" y="195.9">D:\ELECTRONIQUE\..\ATmega128.SCHDOC</text>
<text x="252.9" y="195.9">Drawn By:</text>
<text x="252.9" y="193.4">Sheet</text>
<text x="260" y="193.4">of</text>
</g>
<g font-size="2.3" fill="#0e0e0e">
<text x="53.1" y="20.4">U0</text>
<text x="53.1" y="22.9">LM2676</text>
<text x="9.9" y="28">J2</text>
<text x="70.9" y="25.5">C3</text>
<text x="75.8" y="29.5">L1</text>
<text x="88.5" y="28.3">D2</text>
<text x="210.9" y="25">C4</text>
<text x="210.9" y="27.2">100nF</text>
<text x="30.2" y="35.1">C1</text>
<text x="68.2" y="30.5">10nF</text>
<text x="75.8" y="34.1">33uH</text>
<text x="101.5" y="35.6">JP3</text>
<text x="9.9" y="40.7">INT</text>
<text x="30.2" y="37.4">100nF</text>
<text x="68.2" y="40.5">D1</text>
<text x="241.5" y="40.7">J3</text>
<text x="9.9" y="45.8">J1</text>
<text x="20.1" y="43.3">D4</text>
<text x="20.1" y="45.8">Diode</text>
<text x="68.2" y="43">SR305</text>
<text x="86.2" y="45.8">100nF</text>
<text x="88.8" y="43.3">C2</text>
<text x="101.5" y="45.8">Header 2</text>
<text x="147.3" y="43.3">U1</text>
<text x="251.6" y="43.3">R3</text>
<text x="251.6" y="45.8">R4</text>
<text x="256.7" y="43.3">470</text>
<text x="256.7" y="45.8">470</text>
<text x="101.5" y="48.3">JP5</text>
<text x="251.6" y="48.3">R5</text>
<text x="251.6" y="53.4">R6</text>
<text x="256.7" y="48.3">470</text>
<text x="256.7" y="53.4">470</text>
<text x="9.9" y="56">12V GND</text>
<text x="101.5" y="58.5">Header 2</text>
<text x="251.6" y="56">R7</text>
<text x="256.7" y="56">470</text>
<text x="241.5" y="66.2">TCON8</text>
<text x="241.5" y="71.2">JP4</text>
<text x="254.2" y="73.8">R8</text>
<text x="254.2" y="76.3">R9</text>
<text x="259.3" y="73.8">470</text>
<text x="259.3" y="76.3">470</text>
<text x="254.2" y="78.9">R10</text>
<text x="254.2" y="81.4">R11</text>
<text x="259.3" y="78.9">470</text>
<text x="259.3" y="81.4">470</text>
<text x="241.5" y="91.6">Header 6</text>
<text x="17.5" y="99.3">JP1</text>
<text x="68.4" y="99.3">JP2</text>
<text x="203.3" y="100.8">R1</text>
<text x="213.2" y="97.2">D3</text>
<text x="203.3" y="105.3">1K</text>
<text x="213.2" y="106.6">verte</text>
<text x="126.9" y="131.3">R2</text>
<text x="126.9" y="135.9">47K</text>
<text x="126.9" y="140">C5</text>
<text x="132" y="140">20p</text>
<text x="137.1" y="145">Q1</text>
<text x="137.1" y="147.3">QUARTZ</text>
<text x="17.5" y="152.7">Header 19</text>
<text x="68.4" y="152.7">Header 19</text>
<text x="126.9" y="150.1">C6</text>
<text x="126.9" y="152.7">20p</text>
<text x="147.3" y="150.1">ATmega128-16AI</text>
<text x="218.6" y="180.7">Robot Humanoide</text>
</g>
</svg>
